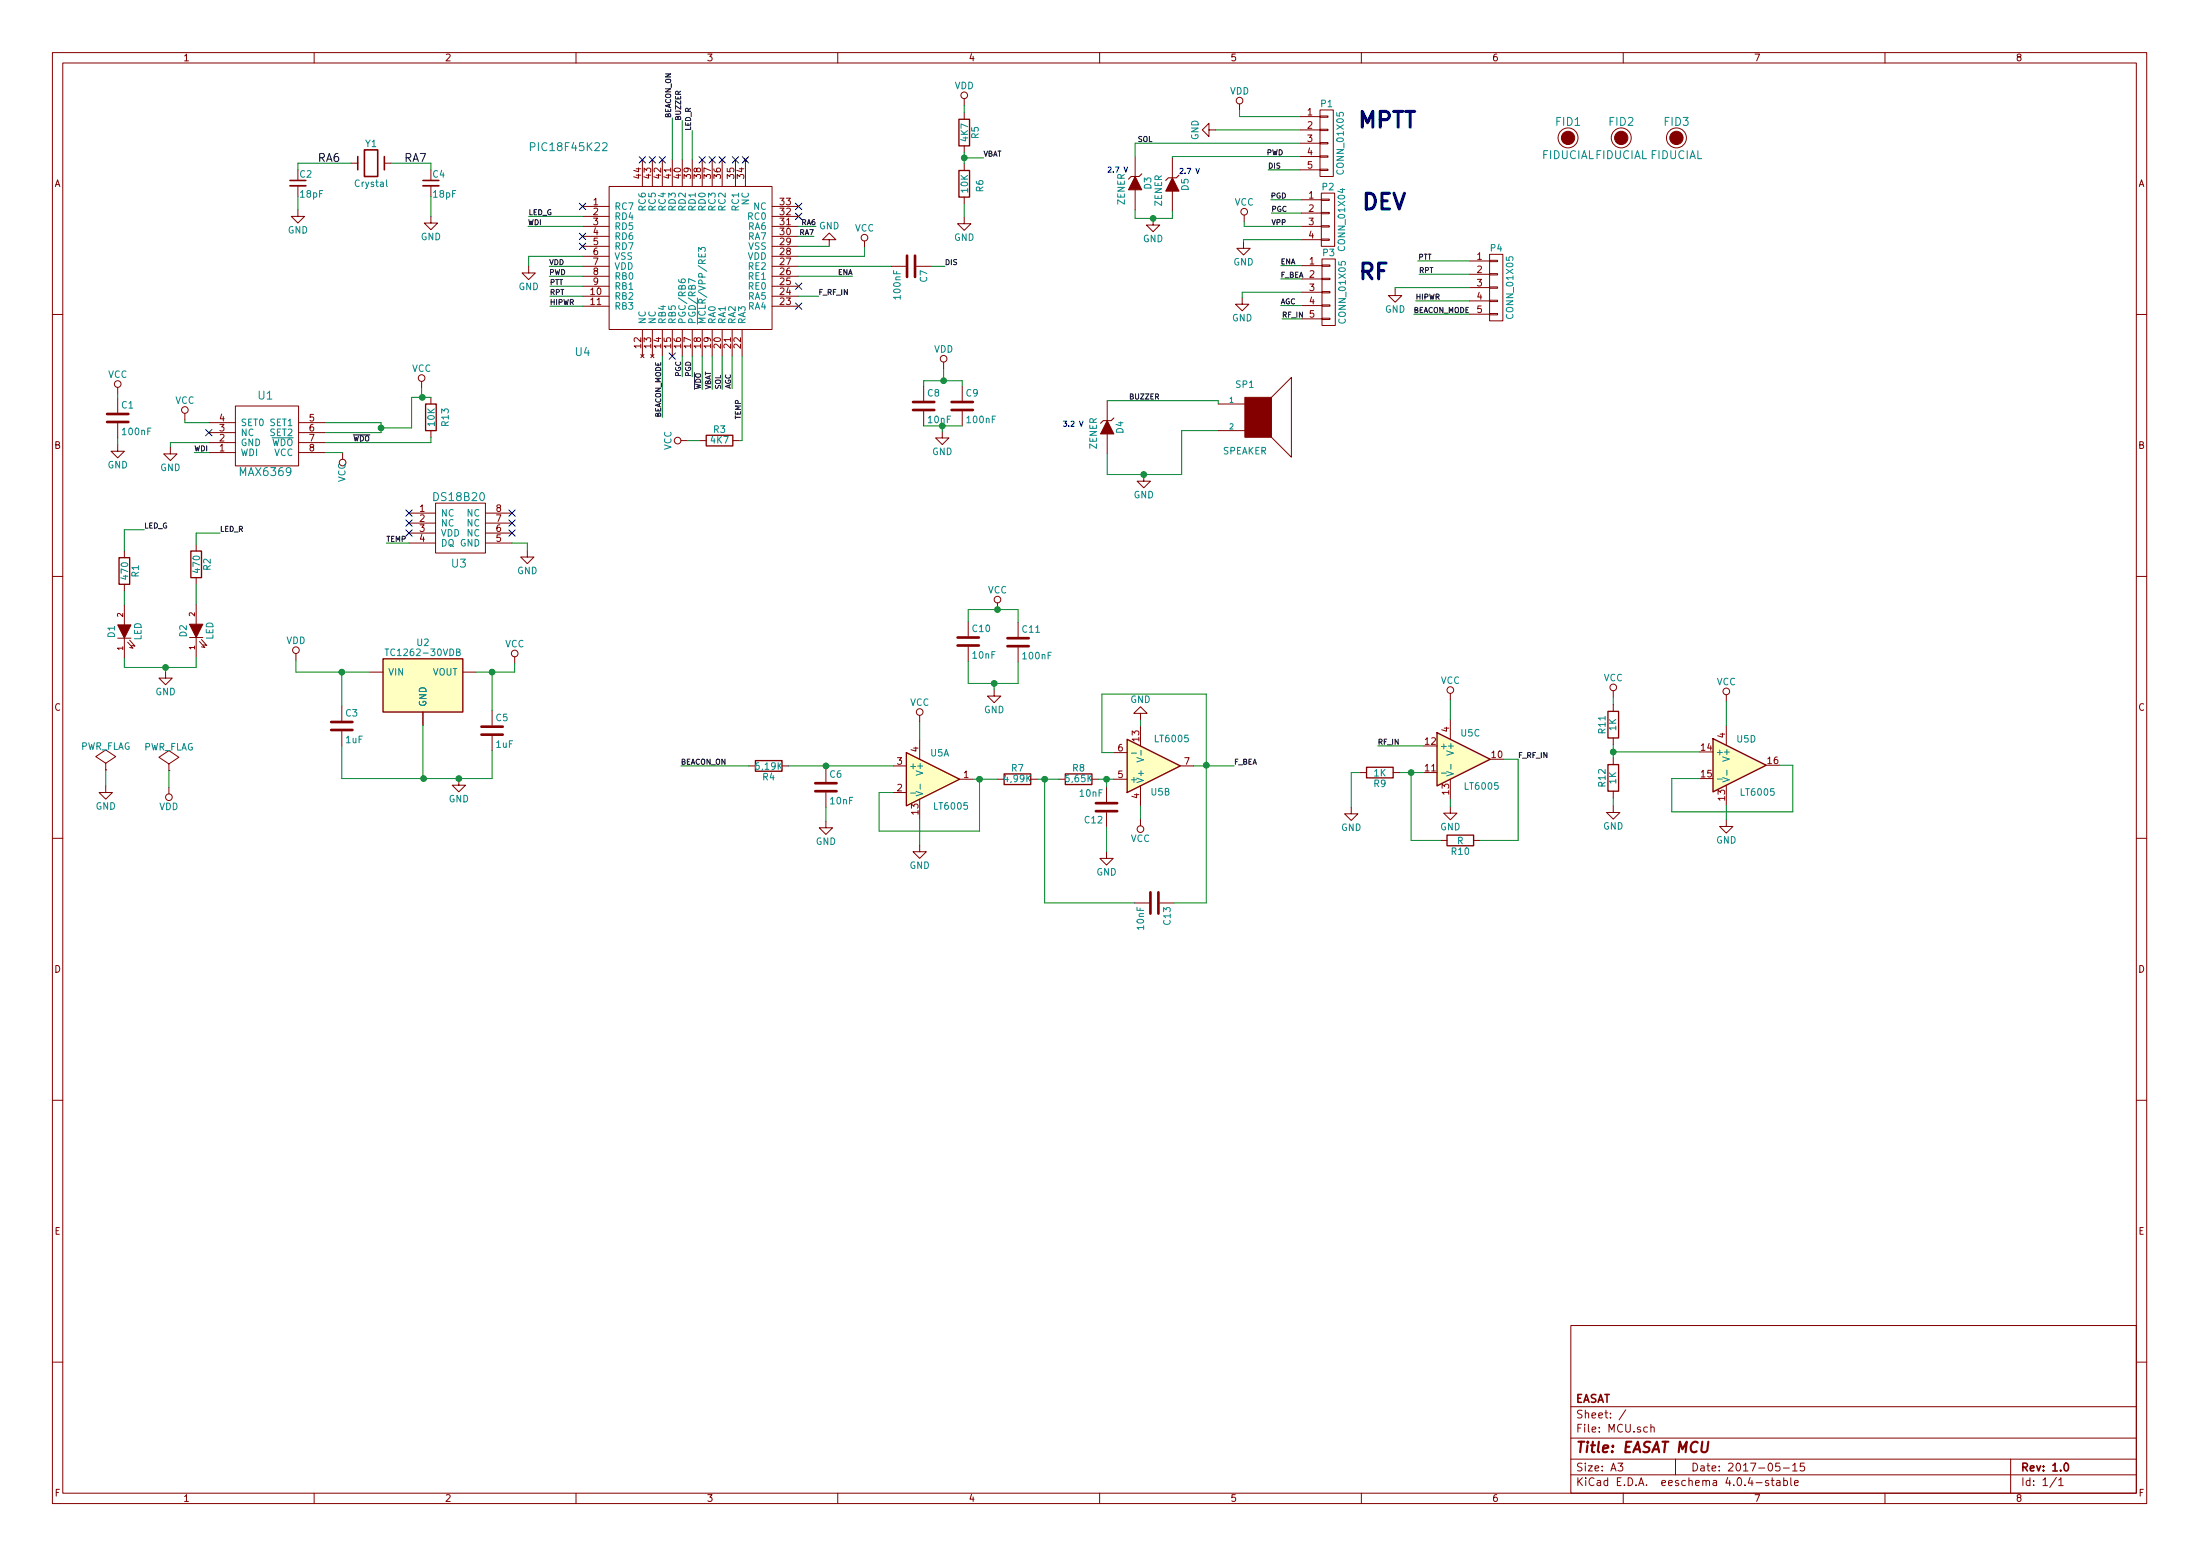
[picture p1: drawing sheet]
<svg xmlns="http://www.w3.org/2000/svg" width="420mm" height="297mm" viewBox="0 0 420 297" stroke-linecap="round" stroke-linejoin="round" font-family="sans-serif">
<g fill="none" stroke="#840000" stroke-width=".19">
<path d="M10 10h400v277h-400zM12 12h396v273.1h-396zM60 10v2M110 10v2M160 10v2M184.1 18.8v1.3M210 10v2M236.7 19.8v1.3M260 10v2M310 10v2M360 10v2M56.9 35.5v2"/>
<path d="M67.1 31.2h1.2M73.4 31.2h1.3M82.3 35.5v2M111.3 39.4h5M116.3 35.6h31.1v27.3h-31.1zM122.7 30.5v5.1M124.6 30.5v5.1M126.5 30.5v5.1M128.4 30.5v5.1M130.3 30.5v5.1M132.2 30.5v5.1M134.1 30.5v5.1"/>
<path d="M136 30.5v5.1M137.9 30.5v5.1M140.5 30.5v5.1M142.1 30.2l.6 .6M142.4 30.5v5.1M142.7 30.2l-.6 .6M147.4 39.4h5.1M184.1 21.5v1.3M184.1 27.8v1.3M184.1 31.3v1.2M184.1 37.6v1.3M216.8 29.9v3.8"/>
<path d="M216.8 36.2v3.8M223.9 30.1v3.8M223.9 36.5v3.8M230.9 24.8v-1.3l-1.3 1.3 1.3 1.3v-1.3h1.3M248.3 22.3h3.8M248.3 24.8h3.8M248.3 27.3h3.8M248.3 29.9h3.8M248.3 32.4h3.8M248.5 38.1h3.8M252.1 32.3h1.5v.2h-1.5zM252.1 29.8h1.5v.2h-1.5z"/>
<path d="M252.1 27.2h1.5v.3h-1.5zM252.1 24.7h1.5v.2h-1.5zM252.1 22.1h1.5v.3h-1.5zM252.1 21h2.5v12.7h-2.5zM252.3 38h1.6v.3h-1.6zM252.3 36.9h2.6v10.1h-2.6zM56.9 40v1.3h1.3l-1.3 1.3-1.3-1.3h1.3M82.3 41.3v1.3h1.3l-1.3 1.3-1.3-1.3h1.3M101 50.8v1.3h1.2l-1.2 1.3-1.3-1.3h1.3M111.3 43.2h5M111.3 41.3h5M111.3 45.1h5"/>
<path d="M111.3 47h5M111.3 48.9h5M111.3 50.8h5M111.3 52.7h5M111.3 54.6h5M111.3 56.6h5M111.3 58.5h5M147.4 43.2h5.1M147.4 41.3h5.1M147.4 45.1h5.1M147.4 47h5.1M147.4 48.9h5.1"/>
<path d="M147.4 50.8h5.1M147.4 52.7h5.1M147.4 54.6h5.1M147.4 56.6h5.1M147.4 58.5h5.1M158.4 45.8h1.2l-1.2-1.3-1.3 1.3h1.3v1.2M165.1 46v1.3M170.2 50.8h2.8M175 50.8h2.8M184.1 41.4v1.3h1.3l-1.3 1.3-1.2-1.3h1.2M220.2 41.7v1.3h1.3l-1.3 1.2-1.3-1.2h1.3M237.2 56.8v1.3h1.3l-1.3 1.2-1.2-1.2h1.2"/>
<path d="M237.5 46.1v1.3h1.3l-1.3 1.3-1.3-1.3h1.3M237.6 41.1v1.2M248.5 40.7h3.8M248.5 43.2h3.8M248.5 45.8h3.8M248.7 50.7h3.8M248.7 53.2h3.8M248.7 55.8h3.8M248.7 58.3h3.8M252.3 45.6h1.6v.3h-1.6zM252.3 43.1h1.6v.2h-1.6zM252.3 40.5h1.6v.3h-1.6z"/>
<path d="M252.5 58.2h1.5v.3h-1.5zM252.5 55.7h1.5v.2h-1.5zM252.5 53.1h1.5v.3h-1.5zM252.5 50.6h1.5v.2h-1.5zM252.5 49.4h2.5v12.7h-2.5zM266.4 55.2v1.2h1.3l-1.3 1.3-1.2-1.3h1.2M280.7 49.8h3.8M280.7 52.4h3.8M280.7 54.9h3.8M280.7 57.4h3.8M280.7 60h3.8M284.5 59.9h1.5v.2h-1.5z"/>
<path d="M284.5 57.3h1.5v.3h-1.5zM284.5 54.8h1.5v.2h-1.5zM284.5 52.2h1.5v.3h-1.5zM284.5 49.7h1.5v.2h-1.5zM284.5 48.6h2.5v12.7h-2.5zM10 60h2M22.5 74v1.2M22.5 76v2.8M35.3 78.9v1.3M45 77.5h12v11.4h-12zM80.5 72.8v1.3M82.3 75.9v1.2"/>
<path d="M122.4 67.7l.6 .6M122.7 62.9v5.1M123 67.7l-.6 .6M124.3 67.7l.6 .6M124.6 62.9v5.1M124.9 67.7l-.6 .6M126.5 62.9v5.1M128.4 62.9v5.1M130.3 62.9v5.1M132.2 62.9v5.1M134.1 62.9v5.1M136 62.9v5.1"/>
<path d="M137.9 62.9v5.1M139.8 62.9v5.1M141.7 62.9v5.1M176.4 73.7v2.8M176.4 78.5v2.8M180.2 69.1v1.3M183.8 73.7v2.8M183.8 78.5v2.8M211.5 76.5v3.8M232.7 77.1h5M242.8 75.9l3.8-3.9v15.3l-3.8-3.8M248.7 60.9h3.8"/>
<path d="M252.5 60.7h1.5v.3h-1.5zM408 60h2M22.5 84.9v1.2h1.2l-1.2 1.3-1.3-1.3h1.3M22.5 80.8v2.8M32.5 85.4v1.3h1.3l-1.3 1.2-1.2-1.2h1.2M39.9 86.4h5.1M39.9 84.5h5.1M39.9 82.6h5.1M39.9 80.7h5.1M57 86.4h5.1M57 84.5h5.1M57 82.6h5.1"/>
<path d="M57 80.7h5.1M65.4 86.4v1.3M78.1 98h5.1M78.1 99.9h5.1M82.3 82.2v1.3M83.2 96h9.5v9.6h-9.5zM92.7 98h5.1M92.7 99.9h5.1M130 84.1h1.3M133.6 84.1h1.3M140 84.1h1.2M180 82.3v1.3h1.2l-1.2 1.3-1.3-1.3h1.3"/>
<path d="M211.5 82.8v3.9M218.4 90.6v1.3h1.3l-1.3 1.2-1.2-1.2h1.2M232.7 82.2h5M10 110h2M23.7 105.2v1.3M23.7 111.5v1.3M23.7 115.5v3.8M37.5 103.9v1.3M37.5 110.3v1.2M37.5 115.4v3.8M78.1 101.8h5.1M78.1 103.7h5.1"/>
<path d="M92.7 101.8h5.1M92.7 103.7h5.1M100.7 105.1v1.2h1.3l-1.3 1.3-1.3-1.3h1.3M184.9 118.7v2.7M190.5 115.1v1.3M194.4 118.8v2.8M408 110h2M22.5 121.8h2.5M23.7 121.8v3.8M24.4 122.6l1 1.1-.6-.1M24.8 122.2l1 1.2-.7-.2M31.6 128.2v1.2h1.3l-1.3 1.3-1.2-1.3h1.2"/>
<path d="M36.2 121.7h2.5M37.5 121.7v3.8M38.1 122.5l1 1.1-.6-.1M38.5 122.1l1 1.1-.6-.1M56.5 124.8v1.2M65.3 134.8v2.8M65.3 139.6v2.8M70.6 128.3h2.6M80.8 135.9v2.6M88.4 128.3h2.5M94 135.7v2.8M98.3 125.4v1.3"/>
<path d="M175.6 136.6v1.2M184.9 123.5v2.8M189.9 131.6v1.3h1.2l-1.2 1.2-1.3-1.2h1.3M194.4 123.6v2.8M217.8 136.2h1.3l-1.3-1.3-1.3 1.3h1.3v1.3M217.8 138.6v3.8M277 132.4v1.2M277 137.3v3.8M308.1 131.9v1.2M308.1 134.5v1.3M329.7 132.6v1.3M329.7 138.5v3.8"/>
<path d="M20.2 147h.1M20.2 145.7l1.9-1.3-1.9-1.2-1.9 1.2 1.9 1.3v1.3M20.2 150v1.3h1.3l-1.3 1.3-1.3-1.3h1.3M32.3 147.1h.1M32.3 145.8l1.9-1.2-1.9-1.3-1.9 1.3 1.9 1.2v1.3M32.3 150.3v1.2M87.6 148.6v1.3h1.3l-1.3 1.3-1.2-1.3h1.2M94 140.5v2.8M143 146.2h1.3M149.4 146.2h1.2M157.7 156.8v1.2h1.3l-1.3 1.3-1.2-1.3h1.2M157.7 146.5v2.8"/>
<path d="M157.7 151.3v2.8M170.6 146.2h2.5M170.6 151.3h2.5M175.6 141.1v3.8M175.6 152.6v3.8M183.3 148.8h2.5M190.5 148.8h1.3M196.8 148.8h1.3M202.2 148.8h1.3M208.5 148.8h1.3M211.3 150.3v2.8M211.3 155.1v2.8"/>
<path d="M212.7 148.8h2.6M212.7 143.7h2.6M217.8 150v3.8M217.8 156.4v1.2M225.4 146.2h2.6M258.1 154.1v1.3h1.2l-1.2 1.2-1.3-1.2h1.3M259.7 147.5h1.3M266.1 147.5h1.2M277 154v1.2h1.3l-1.3 1.3-1.3-1.3h1.3M277 148.8v3.8M308.1 153.8v1.3h1.3l-1.3 1.3-1.3-1.3h1.3M308.1 140.9v1.2"/>
<path d="M308.1 144.7v1.3M308.1 151v1.3M329.7 156.5v1.3h1.3l-1.3 1.2-1.3-1.2h1.3M329.7 149.9v3.8M10 160h2M175.6 161.3v1.3h1.3l-1.3 1.3-1.2-1.3h1.2M211.3 162.6v1.3h1.3l-1.3 1.2-1.2-1.2h1.2M216.7 172.4h2.8M221.5 172.4h2.8M275.1 160.4h1.3M281.4 160.4h1.3M408 160h2"/>
<path d="M10 210h2M408 210h2M300 253h108v32.1h-108zM10 260h2M300 278.5h108M300 274.5h108M300 268.5h108M309 279.3h.9l-.5 .6 .5 .1v.7l-.2 .1-.7-.1M310.5 269.1l-1.3 2M315.3 272.5l.2-.1 .4 .1v.9M315.3 271.9v1.5M320 278.5v3"/>
<path d="M339.9 279.3h-.7l-.1 .7 .2-.1h.5l.2 .3-.1 .5-.2 .1-.6-.1M342.4 279.7l.4-.4v1.5M344.6 279.3h-.7l-.1 .7 .2-.1h.5l.2 .3-.1 .5-.2 .1-.6-.1M384 278.5v6.6M408 260h2M60 285.1v1.9M110 285.1v1.9M160 285.1v1.9M210 285.1v1.9M260 285.1v1.9M300 281.5h108M310 285.1v1.9"/>
<path d="M335.4 283h1.1M337.7 282.7a.37 .37 0 0 0-.5 .1v.2l.5 .2 .1 .1-.2 .3-.4-.1M338.3 282.6h.5M338.5 282.1v1.3l.3 .2M339.3 282.7h.6l.1 .9M340 283h-.5l-.3 .2 .3 .4 .5-.1M340.6 280.2h1.1M340.7 282.7l.4-.1 .3 .3-.2 .6h-.5M340.7 282.1v1.5M342 282.1v1.3l.2 .2M342.4 280.8h.8M342.7 283.1l.7-.1v-.3l-.4-.1-.3 .2 .1 .7h.6"/>
<path d="M360 285.1v1.9M392.7 282l-1.2 2M393.2 282.5l.4-.4v1.5M393.2 283.6h.8"/>
<circle cx="184.1" cy="18.2" r=".63"/>
<circle cx="236.7" cy="19.2" r=".63"/>
<circle cx="299.5" cy="26.3" r="1.91"/>
<circle cx="309.6" cy="26.3" r="1.91"/>
<circle cx="320.2" cy="26.3" r="1.91"/>
<circle cx="165.1" cy="45.4" r=".63"/>
<circle cx="237.6" cy="40.4" r=".63"/>
<circle cx="22.5" cy="73.3" r=".63"/>
<circle cx="35.3" cy="78.3" r=".63"/>
<circle cx="80.5" cy="72.2" r=".63"/>
<circle cx="180.2" cy="68.5" r=".63"/>
<circle cx="65.4" cy="88.3" r=".63"/>
<circle cx="129.4" cy="84.1" r=".63"/>
<circle cx="190.5" cy="114.5" r=".63"/>
<circle cx="56.5" cy="124.1" r=".63"/>
<circle cx="98.3" cy="124.8" r=".63"/>
<circle cx="175.6" cy="135.9" r=".63"/>
<circle cx="277" cy="131.7" r=".63"/>
<circle cx="308.1" cy="131.2" r=".63"/>
<circle cx="329.7" cy="132" r=".63"/>
<circle cx="32.3" cy="152.2" r=".63"/>
<circle cx="217.8" cy="158.3" r=".63"/>
</g>
<path d="M55.4 34.5h3M68.3 29.9v2.5M69.6 28.6h2.5v5.1h-2.5zM73.4 29.9v2.5M80.8 34.5h3M394.3 279.5l.2-.2a.81 .81 0 0 1 .6 .6 .81 .81 0 0 1-.3 .8l-.1 .1a.79 .79 0 0 1-.4-1.3z" fill="none" stroke="#840000" stroke-width=".3"/>
<path d="M325.1 275.2l-.2 1.6 .4 .4a.67 .67 0 0 0 .8-.4l.2-1.6" fill="none" stroke="#840000" stroke-width=".41"/>
<g fill="none" stroke="#008484" stroke-width=".19">
<path d="M73.8 34.4v1l.2 .2M101.3 28.1l.7-.1 .2-.3-.1-.3-.2-.2h-.6v1.6M115.1 27.4l.5-.2 .3 .2 .1 .3-1 1.1h1M129.6 53.4l.1 .3 .2 .2 .7 .1 .3-.3-.1-.4-.5-.1-.2 .2v.3l.2 .3M132.8 53.7l-1.3-.5v.8M133.2 56.9v5M133.4 48v-.8l.5 .5 .1-.4h.6l.1 .2-.1 .5M52 83.6h4M73.5 123.9h.7M73.9 123.9v1.3M87.2 124.5l.6-.1v-.4l-.6-.1v1.3h.5l.2-.2v-.3l-.3-.2M173.9 151.4h1"/>
<path d="M175 151.1l1.2 .4-1.2 .4M175.7 149.7v1M216.1 143.8h.9M217.1 144.6l1.3 .4-1.3 .5M217.9 143.2v1M275.3 147.6h.9M276.3 147.3l1.3 .4-1.3 .4M277.1 145.9v.9M328 148.7h.9M329 148.4l1.3 .5-1.3 .4M329.8 147v1"/>
</g>
<path d="M55.4 35.5h3M80.8 35.5h3" fill="none" stroke="#840000" stroke-width=".33"/>
<path d="M132.6 71.2v3.1M67.5 83h3.1" fill="none" stroke="#000" stroke-width=".19"/>
<g fill="#840000" stroke="#840000" stroke-width=".19">
<path d="M36.2 119.2h2.5l-1.2 2.5z"/>
<path d="M237.7 75.9h5.1v7.6h-5.1z"/>
<path d="M22.5 119.3h2.5l-1.3 2.5z"/>
<path d="M216.8 33.7l1.3 2.5h-2.6z"/>
<path d="M211.5 80.3l1.2 2.5h-2.5z"/>
<path d="M223.9 33.9l1.3 2.6h-2.6z"/>
<circle cx="299.5" cy="26.3" r="1.27"/>
<circle cx="309.6" cy="26.3" r="1.27"/>
<circle cx="320.2" cy="26.3" r="1.27"/>
</g>
<g fill="none" stroke="#000084" stroke-width=".19">
<path d="M110.6 38.8l1.3 1.2M111.9 38.8l-1.3 1.2M122.1 29.9l1.2 1.2M123.3 29.9l-1.2 1.2M124 29.9l1.2 1.2M125.2 29.9l-1.2 1.2M125.9 29.9l1.2 1.2M127.1 29.9l-1.2 1.2M133.5 29.9l1.2 1.2M134.7 29.9l-1.2 1.2M135.4 29.9l1.2 1.2M136.6 29.9l-1.2 1.2"/>
<path d="M137.3 29.9l1.2 1.2M138.5 29.9l-1.2 1.2M139.9 29.9l1.2 1.2M141.1 29.9l-1.2 1.2M141.8 29.9l1.2 1.2M143 29.9l-1.2 1.2M151.9 38.8l1.2 1.2M153.1 38.8l-1.2 1.2M110.6 44.5l1.3 1.2M110.6 46.4l1.3 1.2M111.9 44.5l-1.3 1.2M111.9 46.4l-1.3 1.2"/>
<path d="M151.9 57.8l1.2 1.3M151.9 54l1.2 1.3M151.9 40.7l1.2 1.2M153.1 57.8l-1.2 1.3M153.1 54l-1.2 1.3M153.1 40.7l-1.2 1.2M127.8 67.4l1.2 1.2M129 67.4l-1.2 1.2M39.3 82l1.2 1.2M40.5 82l-1.2 1.2M77.5 97.3l1.2 1.3M77.5 99.2l1.2 1.3"/>
<path d="M78.7 97.3l-1.2 1.3M78.7 99.2l-1.2 1.3M97.2 97.3l1.2 1.3M97.2 99.2l1.2 1.3M98.4 97.3l-1.2 1.3M98.4 99.2l-1.2 1.3M77.5 101.2l1.2 1.2M78.7 101.2l-1.2 1.2M97.2 101.2l1.2 1.2M98.4 101.2l-1.2 1.2"/>
</g>
<g fill="none" stroke="#840000" stroke-width=".25">
<path d="M183.1 32.5h2.1v5.1h-2.1zM183.1 22.8h2.1v5h-2.1zM81.3 77.1h2v5.1h-2zM134.9 83.1h5.1v2h-5.1zM22.7 106.5h2.1v5h-2.1zM36.4 105.2h2.1v5.1h-2.1zM73.2 125.8h15.2v10.1h-15.2zM274.4 139.9l10.2 5-10.2 5.1zM307.1 135.8h2v5.1h-2zM144.3 145.2h5.1v2h-5.1zM173.1 143.7l10.2 5.1-10.2 5zM191.8 147.7h5v2.1h-5z"/>
<path d="M203.5 147.7h5v2.1h-5zM215.3 141.1l10.1 5.1-10.1 5.1zM261 146.5h5.1v2h-5.1zM276.4 159.4h5v2.1h-5zM307.1 146h2v5h-2zM327.2 141l10.1 5.1-10.1 5.1z"/>
</g>
<g fill="none" stroke="#840000" stroke-width=".51">
<path d="M173.2 48.8v4.1M174.8 48.8v4.1M20.4 79h4.1M174.4 78.3h4M174.4 76.7h4M181.7 78.3h4.1M181.7 76.7h4.1M20.4 80.6h4.1M63.2 139.4h4.1M63.2 137.8h4.1M91.9 138.7h4.1M182.9 123.2h4"/>
<path d="M182.9 121.7h4M192.4 123.4h4.1M192.4 121.8h4.1M91.9 140.2h4.1M155.7 151h4.1M155.7 149.5h4.1M209.3 153.3h4.1M209.3 154.8h4.1M219.7 170.3v4.1M221.2 170.3v4.1"/>
</g>
<g fill="#ffffc2" stroke="#ffffc2" stroke-width=".19">
<path d="M73.2 125.8h15.2v10.1h-15.2z"/>
<path d="M173.1 143.7l10.2 5.1-10.2 5z"/>
<path d="M274.4 139.9l10.2 5-10.2 5.1z"/>
<path d="M327.2 141l10.1 5.1-10.1 5.1z"/>
<path d="M215.3 141.1l10.1 5.1-10.1 5.1z"/>
</g>
<path d="M218.1 33.2l-.5 .5h-1.6l-.5 .5M225.2 33.4l-.5 .5h-1.6l-.5 .6M212.7 79.8l-.5 .5h-1.5l-.5 .5" fill="none" stroke="#840000" stroke-width=".2"/>
<path d="M214.7 31.9l.3 1 .3-1M228.4 32.1l.3 1 .4-1M206.2 80.4l.3 1 .3-1" fill="none" stroke="#0000c2" stroke-width=".2"/>
<g fill="none" stroke="#008400" stroke-width=".19">
<path d="M56.9 37.5v2.5M67.1 31.2h-10.2v1.2M74.7 31.2h7.6v1.2M82.3 37.5v3.8M128.4 22.5v8M130.3 23v7.5M132.2 24.9v5.6M184.1 20.1v1.4M184.1 29.1v2.2M184.1 38.9v2.5M184.1 30.1h3.7M232.2 24.8h16.1"/>
<path d="M236.7 21.1v1.2h11.6M242.2 32.4h6.1M242.7 38.1h5.8M248.3 27.3h-31.5v2.6M248.3 29.9h-24.4v.2M100.8 43.2h10.5M101 41.3h10.3M104.9 50.8h6.4M104.9 52.7h6.4M105 56.6h6.3M105 54.6h6.3M105 58.5h6.3"/>
<path d="M111.3 48.9h-10.3v1.9M152.5 50.8h17.7M152.5 52.7h10.3M152.5 43.2h3.3M152.5 47h5.9M152.5 56.6h3.8M152.5 45.1h2.9M165.1 47.3v1.6h-12.6M177.8 50.8h2.7M216.8 40v1.7h7.1v-1.4M237.6 42.3v.9h10.9M242.8 40.7h5.7"/>
<path d="M244.6 50.7h4.1M244.6 53.2h4.1M244.6 58.3h4.1M248.5 45.8h-11v.3M248.7 55.8h-11.5v1M270 60h10.7M270.4 57.4h10.3M270.8 49.8h9.9M271 52.4h9.7M280.7 54.9h-14.3v.3M22.5 75.2v.8M80.5 74.1v1.8"/>
<path d="M82.3 75.9h-3.7v5.8h-5.8M126.5 68v11.7M130.3 68v3.9M132.2 68v3.9M134.1 68v6.3M136 68v6.3M137.9 68v6.3M139.8 68v6.2M141.7 68v16.1h-.5M176.4 73.7v-1h7.4v1M180.2 70.4v2.3M211.5 76.5h21.2v.6"/>
<path d="M244.9 60.9h3.8M22.5 83.6v1.3M35.3 80.2v.5h4.6M37.1 86.4h2.8M39.9 84.5h-7.4v.9M62.1 86.4h3.3M62.1 80.7h10.7v1.9h-10.7M82.3 83.5v1h-20.2M131.3 84.1h2.3M176.4 81.3h7.4M180 81.3v1M232.7 82.2h-7v8.4h-14.2v-3.9"/>
<path d="M23.7 112.8v2.7M27.6 101.1h-3.9v4.1M37.5 111.5v3.9M42 101.8h-4.5v2.1M73.8 103.7h4.3M97.8 103.7h2.9v1.4M184.9 118.7v-2.3h9.5v2.4M31.6 127.4v.8M37.5 125.5v1.9h-13.8v-1.8M56.5 126v2.3h14.1M65.3 128.3v6.5M80.8 138.5v10.1"/>
<path d="M94 128.3v7.4M98.3 126.7v1.6h-7.4M175.6 137.8v3.3M184.9 126.3v4.2h9.5v-4.1M189.9 130.5v1.1M217.8 137.5v1.1M277 133.6v3.7M308.1 133.1v1.4M329.7 133.9v4.6M20.2 147v3M32.3 147.1v3.2M65.3 142.4v6.2h28.7v-5.3"/>
<path d="M130 146.2h13M150.6 146.2h20M157.7 146.2v.3M157.7 154.1v2.7M175.6 156.4v4.9M185.8 148.8h4.7M187.1 148.8v9.9h-19.2v-7.4h2.7M198.1 148.8h4.1M199.5 148.8v23.6h17.2M209.8 148.8h2.9M211.3 148.8v1.5M211.3 157.9v4.7"/>
<path d="M212.7 143.7h-2.3v-11.2h20v39.9h-6.1M217.8 153.8v2.6M228 146.2h7.7M259.7 147.5h-1.6v6.6M263.1 142.4h8.8M267.3 147.5h4.6M269.5 147.5v12.9h5.6M277 152.6v1.4M287.1 144.9h2.8v15.5h-7.2M308.1 143.5h16.5M308.1 142.1v2.6M308.1 152.3v1.5"/>
<path d="M329.7 153.7v2.8M339.9 146.1h2.5v8.9h-23.1v-6.4h5.3"/>
</g>
<g fill="#008400" stroke="#008400" stroke-width=".25">
<circle cx="180" cy="81.3" r=".51"/>
<circle cx="31.6" cy="127.4" r=".51"/>
<circle cx="184.1" cy="30.1" r=".51"/>
<circle cx="220.2" cy="41.7" r=".51"/>
<circle cx="94" cy="128.3" r=".51"/>
<circle cx="87.6" cy="148.6" r=".51"/>
<circle cx="65.3" cy="128.3" r=".51"/>
<circle cx="80.9" cy="148.6" r=".51"/>
<circle cx="157.7" cy="146.2" r=".51"/>
<circle cx="187.1" cy="148.8" r=".51"/>
<circle cx="211.3" cy="148.8" r=".51"/>
<circle cx="199.5" cy="148.8" r=".51"/>
<circle cx="230.4" cy="146.1" r=".51"/>
<circle cx="269.5" cy="147.5" r=".51"/>
<circle cx="308.1" cy="143.5" r=".51"/>
<circle cx="190.5" cy="116.4" r=".51"/>
<circle cx="218.4" cy="90.6" r=".51"/>
<circle cx="180.2" cy="72.7" r=".51"/>
<circle cx="189.9" cy="130.5" r=".51"/>
<circle cx="72.8" cy="81.7" r=".51"/>
<circle cx="80.6" cy="75.9" r=".51"/>
</g>
<g font-size="4.2" fill="#0000c2">
<text x="259.5" y="24.4">MPTT</text>
<text x="260.2" y="40">DEV</text>
<text x="259.6" y="53.4">RF</text>
</g>
<text font-size="2.8" fill="#840000" x="301" y="277.3">Title: EASAT MCU</text>
<g font-size="2.1" fill="#008484">
<text x="101.9" y="28.8">PIC18F45K22</text>
<text x="297.2" y="24">FID1</text>
<text x="307.3" y="24">FID2</text>
<text x="317.9" y="24">FID3</text>
<text x="294.5" y="30.4">FIDUCIAL FIDUCIAL FIDUCIAL</text>
<text x="109.9" y="68">U4</text>
<text x="49.3" y="76.3">U1</text>
<text x="45.9" y="90.9">MAX6369</text>
<text x="83" y="95.6">DS18B20</text>
<text x="86.3" y="108.3">U3</text>
</g>
<g font-size="2.1">
<text x="60.7" y="30.9">RA6</text>
<text x="77.2" y="30.9">RA7</text>
</g>
<g font-size="2.1" fill="#840000">
<text x="301" y="267.8">EASAT</text>
<text x="301" y="273.5">File: MCU.sch</text>
<text x="301" y="270.8">Sheet: /</text>
<text x="301" y="280.9">Size: A3</text>
<text x="323" y="280.9">Date: 2017-05-15</text>
<text x="386" y="280.9">Rev: 1.0</text>
<text x="301" y="283.7">KiCad E.D.A. eeschema 4.0.4-stable</text>
<text x="386" y="283.7">Id: 1/1</text>
</g>
<g font-size="1.8" fill="#840000">
<text x="35" y="11.7">1</text>
<text x="85" y="11.7">2</text>
<text x="135" y="11.7">3</text>
<text x="185" y="11.7">4</text>
<text x="235" y="11.7">5</text>
<text x="285" y="11.7">6</text>
<text x="335" y="11.7">7</text>
<text x="385" y="11.7">8</text>
<text x="249.7" y="22">1</text>
<text x="249.7" y="24.5">2</text>
<text x="249.7" y="27.1">3</text>
<text x="249.7" y="29.6">4</text>
<text x="10.4" y="35.7">A</text>
<text x="122.4" y="34" transform="rotate(-90 122.4 34)">44</text>
<text x="124.3" y="34" transform="rotate(-90 124.3 34)">43</text>
<text x="126.2" y="34" transform="rotate(-90 126.2 34)">42</text>
<text x="128.1" y="34" transform="rotate(-90 128.1 34)">41</text>
<text x="130" y="34" transform="rotate(-90 130 34)">40</text>
<text x="132" y="34" transform="rotate(-90 132 34)">39</text>
<text x="133.9" y="34" transform="rotate(-90 133.9 34)">38</text>
<text x="135.8" y="34" transform="rotate(-90 135.8 34)">37</text>
<text x="137.7" y="34" transform="rotate(-90 137.7 34)">36</text>
<text x="140.2" y="34" transform="rotate(-90 140.2 34)">35</text>
<text x="142.1" y="34" transform="rotate(-90 142.1 34)">34</text>
<text x="249.7" y="32.2">5</text>
<text x="408.4" y="35.7">A</text>
<text x="113.3" y="39.2">1</text>
<text x="113.3" y="41.1">2</text>
<text x="149" y="41.1">32</text>
<text x="149" y="39.2">33</text>
<text x="250" y="37.9">1</text>
<text x="250" y="40.4">2</text>
<text x="113.3" y="43">3</text>
<text x="113.3" y="44.9">4</text>
<text x="113.3" y="46.8">5</text>
<text x="149" y="44.9">30</text>
<text x="149" y="43">31</text>
<text x="149" y="46.8">29</text>
<text x="250" y="43">3</text>
<text x="250" y="45.5">4</text>
<text x="113.3" y="48.7">6</text>
<text x="113.3" y="50.6">7</text>
<text x="113.3" y="52.5">8</text>
<text x="149" y="52.5">26</text>
<text x="149" y="50.6">27</text>
<text x="149" y="48.7">28</text>
<text x="250.1" y="50.5">1</text>
<text x="250.1" y="53">2</text>
<text x="282.1" y="49.6">1</text>
<text x="282.1" y="52.1">2</text>
<text x="112.8" y="56.3">10</text>
<text x="112.8" y="58.2">11</text>
<text x="113.3" y="54.4">9</text>
<text x="149" y="58.2">23</text>
<text x="149" y="56.3">24</text>
<text x="149" y="54.4">25</text>
<text x="250.1" y="55.5">3</text>
<text x="250.1" y="58.1">4</text>
<text x="282.1" y="54.6">3</text>
<text x="282.1" y="57.2">4</text>
<text x="282.1" y="59.7">5</text>
<text x="250.1" y="60.6">5</text>
<text x="122.4" y="66.4" transform="rotate(-90 122.4 66.4)">12</text>
<text x="124.3" y="66.4" transform="rotate(-90 124.3 66.4)">13</text>
<text x="126.2" y="66.4" transform="rotate(-90 126.2 66.4)">14</text>
<text x="128.1" y="66.4" transform="rotate(-90 128.1 66.4)">15</text>
<text x="130" y="66.4" transform="rotate(-90 130 66.4)">16</text>
<text x="132" y="66.4" transform="rotate(-90 132 66.4)">17</text>
<text x="133.9" y="66.4" transform="rotate(-90 133.9 66.4)">18</text>
<text x="135.8" y="66.4" transform="rotate(-90 135.8 66.4)">19</text>
<text x="137.7" y="66.4" transform="rotate(-90 137.7 66.4)">20</text>
<text x="139.6" y="66.4" transform="rotate(-90 139.6 66.4)">21</text>
<text x="141.5" y="66.4" transform="rotate(-90 141.5 66.4)">22</text>
<text x="41.9" y="82.3">3</text>
<text x="41.9" y="80.4">4</text>
<text x="59.1" y="80.4">5</text>
<text x="59.1" y="82.3">6</text>
<text x="10.4" y="85.7">B</text>
<text x="41.9" y="86.1">1</text>
<text x="41.9" y="84.2">2</text>
<text x="59.1" y="84.2">7</text>
<text x="59.1" y="86.1">8</text>
<text x="408.4" y="85.7">B</text>
<text x="80.2" y="97.7">1</text>
<text x="80.2" y="99.6">2</text>
<text x="80.2" y="101.5">3</text>
<text x="94.8" y="101.5">6</text>
<text x="94.8" y="99.6">7</text>
<text x="94.8" y="97.7">8</text>
<text x="80.2" y="103.4">4</text>
<text x="94.8" y="103.4">5</text>
<text x="10.4" y="135.7">C</text>
<text x="408.4" y="135.7">C</text>
<text x="175.4" y="143.5" transform="rotate(-90 175.4 143.5)">4</text>
<text x="213.5" y="143.4">6</text>
<text x="217.6" y="141.5" transform="rotate(-90 217.6 141.5)">13</text>
<text x="272.2" y="142.1">12</text>
<text x="276.7" y="139.7" transform="rotate(-90 276.7 139.7)">4</text>
<text x="324.9" y="143.3">14</text>
<text x="329.4" y="140.9" transform="rotate(-90 329.4 140.9)">4</text>
<text x="171.3" y="146">3</text>
<text x="184" y="148.5">1</text>
<text x="213.5" y="148.5">5</text>
<text x="226.2" y="146">7</text>
<text x="272.2" y="147.2">11</text>
<text x="284.9" y="144.7">10</text>
<text x="324.9" y="148.4">15</text>
<text x="337.6" y="145.8">16</text>
<text x="171.3" y="151">2</text>
<text x="175.4" y="155.4" transform="rotate(-90 175.4 155.4)">13</text>
<text x="217.6" y="152.4" transform="rotate(-90 217.6 152.4)">4</text>
<text x="276.7" y="151.6" transform="rotate(-90 276.7 151.6)">13</text>
<text x="329.4" y="152.8" transform="rotate(-90 329.4 152.8)">13</text>
<text x="10.4" y="185.7">D</text>
<text x="408.4" y="185.7">D</text>
<text x="10.4" y="235.7">E</text>
<text x="408.4" y="235.7">E</text>
<text x="10.5" y="285.7">F</text>
<text x="35" y="286.7">1</text>
<text x="85" y="286.7">2</text>
<text x="135" y="286.7">3</text>
<text x="185" y="286.7">4</text>
<text x="235" y="286.7">5</text>
<text x="285" y="286.7">6</text>
<text x="335" y="286.7">7</text>
<text x="385" y="286.7">8</text>
<text x="408.5" y="285.7">F</text>
</g>
<g font-size="1.8" fill="#008484">
<text x="182.3" y="17">VDD</text>
<text x="234.9" y="18">VDD</text>
<text x="252.3" y="20.4">P1</text>
<text x="69.8" y="28.1">Y1</text>
<text x="184.9" y="26.9" transform="rotate(-90 184.9 26.9)">4K7</text>
<text x="186.9" y="26.4" transform="rotate(-90 186.9 26.4)">R5</text>
<text x="228.9" y="26.8" transform="rotate(-90 228.9 26.8)">GND</text>
<text x="57.3" y="33.9">C2</text>
<text x="67.9" y="35.7">Crystal</text>
<text x="82.7" y="33.9">C4</text>
<text x="256.6" y="33" transform="rotate(-90 256.6 33)">CONN_01X05</text>
<text x="57.4" y="37.7">18pF</text>
<text x="82.8" y="37.7">18pF</text>
<text x="117.3" y="40">RC7</text>
<text x="117.3" y="41.9">RD4</text>
<text x="123.3" y="40.1" transform="rotate(-90 123.3 40.1)">RC6</text>
<text x="125.2" y="40.1" transform="rotate(-90 125.2 40.1)">RC5</text>
<text x="127.1" y="40.1" transform="rotate(-90 127.1 40.1)">RC4</text>
<text x="129" y="40.1" transform="rotate(-90 129 40.1)">RD3</text>
<text x="130.9" y="40.1" transform="rotate(-90 130.9 40.1)">RD2</text>
<text x="132.8" y="40.1" transform="rotate(-90 132.8 40.1)">RD1</text>
<text x="134.7" y="40.1" transform="rotate(-90 134.7 40.1)">RD0</text>
<text x="136.7" y="40.1" transform="rotate(-90 136.7 40.1)">RC3</text>
<text x="138.6" y="40.1" transform="rotate(-90 138.6 40.1)">RC2</text>
<text x="141.1" y="40.1" transform="rotate(-90 141.1 40.1)">RC1</text>
<text x="142.9" y="41.9">RC0</text>
<text x="143" y="39.2" transform="rotate(-90 143 39.2)">NC</text>
<text x="143.9" y="40">NC</text>
<text x="184.9" y="36.7" transform="rotate(-90 184.9 36.7)">10K</text>
<text x="187.8" y="36.6" transform="rotate(-90 187.8 36.6)">R6</text>
<text x="214.8" y="39.1" transform="rotate(-90 214.8 39.1)">ZENER</text>
<text x="219.9" y="36.1" transform="rotate(-90 219.9 36.1)">D3</text>
<text x="221.9" y="39.4" transform="rotate(-90 221.9 39.4)">ZENER</text>
<text x="227" y="36.3" transform="rotate(-90 227 36.3)">D5</text>
<text x="235.8" y="39.2">VCC</text>
<text x="252.6" y="36.3">P2</text>
<text x="54.9" y="44.6">GND</text>
<text x="80.3" y="45.8">GND</text>
<text x="117.3" y="43.9">RD5</text>
<text x="117.3" y="45.8">RD6</text>
<text x="117.3" y="47.7">RD7</text>
<text x="142.9" y="45.8">RA7</text>
<text x="142.9" y="43.9">RA6</text>
<text x="142.9" y="47.7">VSS</text>
<text x="156.4" y="43.8">GND</text>
<text x="163.2" y="44.2">VCC</text>
<text x="182.2" y="46">GND</text>
<text x="218.3" y="46.2">GND</text>
<text x="256.9" y="47.6" transform="rotate(-90 256.9 47.6)">CONN_01X04</text>
<text x="284.7" y="48">P4</text>
<text x="117.3" y="49.6">VSS</text>
<text x="117.3" y="51.5">VDD</text>
<text x="117.3" y="53.4">RB0</text>
<text x="142.7" y="49.6">VDD</text>
<text x="143" y="53.4">RE1</text>
<text x="143" y="51.5">RE2</text>
<text x="177.1" y="53.8" transform="rotate(-90 177.1 53.8)">C7</text>
<text x="235.5" y="50.7">GND</text>
<text x="252.7" y="48.9">P3</text>
<text x="99" y="55.4">GND</text>
<text x="117.3" y="55.3">RB1</text>
<text x="117.3" y="57.2">RB2</text>
<text x="117.3" y="59.1">RB3</text>
<text x="142.9" y="59.1">RA4</text>
<text x="142.9" y="57.2">RA5</text>
<text x="143" y="55.3">RE0</text>
<text x="172" y="57" transform="rotate(-90 172 57)">100nF</text>
<text x="264.5" y="59.7">GND</text>
<text x="123.3" y="61.9" transform="rotate(-90 123.3 61.9)">NC</text>
<text x="125.2" y="61.9" transform="rotate(-90 125.2 61.9)">NC</text>
<text x="127.1" y="61.9" transform="rotate(-90 127.1 61.9)">RB4</text>
<text x="129" y="61.9" transform="rotate(-90 129 61.9)">RB5</text>
<text x="130.9" y="61.9" transform="rotate(-90 130.9 61.9)">PGC/RB6</text>
<text x="132.8" y="61.9" transform="rotate(-90 132.8 61.9)">PGD/RB7</text>
<text x="134.7" y="61.9" transform="rotate(-90 134.7 61.9)">MCLR/VPP/RE3</text>
<text x="136.7" y="61.9" transform="rotate(-90 136.7 61.9)">RA0</text>
<text x="138.6" y="61.9" transform="rotate(-90 138.6 61.9)">RA1</text>
<text x="140.5" y="61.9" transform="rotate(-90 140.5 61.9)">RA2</text>
<text x="142.4" y="61.9" transform="rotate(-90 142.4 61.9)">RA3</text>
<text x="235.3" y="61.3">GND</text>
<text x="257" y="61.4" transform="rotate(-90 257 61.4)">CONN_01X05</text>
<text x="289" y="60.5" transform="rotate(-90 289 60.5)">CONN_01X05</text>
<text x="78.7" y="71">VCC</text>
<text x="178.4" y="67.3">VDD</text>
<text x="20.6" y="72.1">VCC</text>
<text x="23.2" y="78">C1</text>
<text x="33.5" y="77.1">VCC</text>
<text x="177.2" y="75.7">C8</text>
<text x="184.5" y="75.7">C9</text>
<text x="236.1" y="74">SP1</text>
<text x="23.5" y="83">100nF</text>
<text x="46" y="83.2">NC</text>
<text x="46" y="81.3">SET0 SET1</text>
<text x="51.6" y="83.2">SET2</text>
<text x="83" y="81.3" transform="rotate(-90 83 81.3)">10K</text>
<text x="85.7" y="81.3" transform="rotate(-90 85.7 81.3)">R13</text>
<text x="136.3" y="82.6">R3</text>
<text x="177.3" y="80.8">10nF</text>
<text x="184.8" y="80.8">100nF</text>
<text x="214.5" y="82.7" transform="rotate(-90 214.5 82.7)">D4</text>
<text x="20.5" y="89.4">GND</text>
<text x="30.6" y="89.9">GND</text>
<text x="46" y="87">WDI</text>
<text x="46" y="85.1">GND</text>
<text x="51.7" y="85.1">WDO</text>
<text x="52.3" y="87">VCC</text>
<text x="128.2" y="85.9" transform="rotate(-90 128.2 85.9)">VCC</text>
<text x="135.8" y="84.6">4K7</text>
<text x="178" y="86.9">GND</text>
<text x="209.4" y="85.7" transform="rotate(-90 209.4 85.7)">ZENER</text>
<text x="233.5" y="86.7">SPEAKER</text>
<text x="66" y="92.1" transform="rotate(-90 66 92.1)">VCC</text>
<text x="216.5" y="95.1">GND</text>
<text x="84.2" y="98.6">NC</text>
<text x="84.2" y="100.5">NC</text>
<text x="89.1" y="100.5">NC</text>
<text x="89.1" y="98.6">NC</text>
<text x="84.2" y="102.4">VDD NC</text>
<text x="84.2" y="104.3">DQ GND</text>
<text x="24.5" y="110.5" transform="rotate(-90 24.5 110.5)">470</text>
<text x="26.5" y="110.1" transform="rotate(-90 26.5 110.1)">R1</text>
<text x="38.2" y="109.2" transform="rotate(-90 38.2 109.2)">470</text>
<text x="40.2" y="108.9" transform="rotate(-90 40.2 108.9)">R2</text>
<text x="98.8" y="109.6">GND</text>
<text x="188.6" y="113.3">VCC</text>
<text x="21.9" y="121.7" transform="rotate(-90 21.9 121.7)">D1</text>
<text x="27" y="122.3" transform="rotate(-90 27 122.3)">LED</text>
<text x="35.6" y="121.6" transform="rotate(-90 35.6 121.6)">D2</text>
<text x="40.7" y="122.2" transform="rotate(-90 40.7 122.2)">LED</text>
<text x="54.7" y="122.9">VDD</text>
<text x="74.5" y="125.2">TC1262-30VDB</text>
<text x="79.7" y="123.3">U2</text>
<text x="96.4" y="123.6">VCC</text>
<text x="185.8" y="120.6">C10</text>
<text x="185.8" y="125.7">10nF</text>
<text x="195.3" y="120.8">C11</text>
<text x="195.5" y="125.8">100nF</text>
<text x="74.2" y="128.9">VIN</text>
<text x="82.5" y="128.9">VOUT</text>
<text x="275.1" y="130.5">VCC</text>
<text x="306.2" y="130">VCC</text>
<text x="327.8" y="130.8">VCC</text>
<text x="29.7" y="132.7">GND</text>
<text x="66" y="136.8">C3</text>
<text x="81.4" y="134.9" transform="rotate(-90 81.4 134.9)">GND</text>
<text x="94.7" y="137.7">C5</text>
<text x="173.8" y="134.7">VCC</text>
<text x="187.9" y="136.1">GND</text>
<text x="215.8" y="134.2">GND</text>
<text x="15.2" y="143.1">PWR_FLAG</text>
<text x="27.3" y="143.2">PWR_FLAG</text>
<text x="66.1" y="141.8">1uF</text>
<text x="94.8" y="142.7">1uF</text>
<text x="220.7" y="141.7">LT6005</text>
<text x="275" y="143">+</text>
<text x="277.6" y="143.9" transform="rotate(-90 277.6 143.9)">V+</text>
<text x="279" y="140.6">U5C</text>
<text x="306.6" y="140" transform="rotate(-90 306.6 140)">R11</text>
<text x="308.6" y="139.5" transform="rotate(-90 308.6 139.5)">1K</text>
<text x="331.7" y="141.7">U5D</text>
<text x="144.4" y="146.9">6,19K</text>
<text x="145.7" y="149">R4</text>
<text x="158.5" y="148.4">C6</text>
<text x="173.6" y="146.8">+</text>
<text x="176.3" y="147.7" transform="rotate(-90 176.3 147.7)">V+</text>
<text x="177.7" y="144.4">U5A</text>
<text x="191.9" y="149.3">4,99K</text>
<text x="193.2" y="147.3">R7</text>
<text x="203.6" y="149.3">6,65K</text>
<text x="204.9" y="147.3">R8</text>
<text x="215.8" y="149.4">+</text>
<text x="218.4" y="149.5" transform="rotate(-90 218.4 149.5)">V+</text>
<text x="262.4" y="148.2">1K</text>
<text x="308.6" y="149.6" transform="rotate(-90 308.6 149.6)">1K</text>
<text x="327.7" y="144.2">+</text>
<text x="330.3" y="145" transform="rotate(-90 330.3 145)">V+</text>
<text x="18.2" y="154.5">GND</text>
<text x="30.4" y="154.6">VDD</text>
<text x="85.7" y="153.1">GND</text>
<text x="158.6" y="153.5">10nF</text>
<text x="178.6" y="154.5">LT6005</text>
<text x="206.3" y="152.1">10nF</text>
<text x="219.9" y="151.8">U5B</text>
<text x="262.4" y="150.2">R9</text>
<text x="279.9" y="150.7">LT6005</text>
<text x="306.6" y="150.1" transform="rotate(-90 306.6 150.1)">R12</text>
<text x="332.6" y="151.9">LT6005</text>
<text x="155.8" y="161.3">GND</text>
<text x="207.2" y="157.2">C12</text>
<text x="215.9" y="160.7">VCC</text>
<text x="256.1" y="158.6">GND</text>
<text x="275" y="158.5">GND</text>
<text x="278.3" y="161.1">R</text>
<text x="306.1" y="158.4">GND</text>
<text x="327.7" y="161">GND</text>
<text x="173.7" y="165.8">GND</text>
<text x="209.4" y="167.1">GND</text>
<text x="277.3" y="163.2">R10</text>
<text x="218.5" y="177.4" transform="rotate(-90 218.5 177.4)">10nF</text>
<text x="223.5" y="176.5" transform="rotate(-90 223.5 176.5)">C13</text>
</g>
<g font-size="1.4">
<text x="128.1" y="22.5" transform="rotate(-90 128.1 22.5)">BEACON_ON</text>
<text x="130" y="23" transform="rotate(-90 130 23)">BUZZER</text>
<text x="132" y="24.9" transform="rotate(-90 132 24.9)">LED_R</text>
<text x="187.8" y="29.9">VBAT</text>
<text x="217.3" y="27.1">SOL</text>
<text x="241.9" y="29.6">PWD</text>
<text x="242.2" y="32.2">DIS</text>
<text x="101" y="41.1">LED_G</text>
<text x="242.7" y="37.9">PGD</text>
<text x="242.8" y="40.4">PGC</text>
<text x="100.8" y="43">WDI</text>
<text x="152.7" y="44.9">RA7</text>
<text x="153.1" y="43">RA6</text>
<text x="242.8" y="43">VPP</text>
<text x="104.9" y="52.5">PWD</text>
<text x="104.9" y="50.6">VDD</text>
<text x="159.9" y="52.5">ENA</text>
<text x="180.5" y="50.6">DIS</text>
<text x="244.6" y="50.5">ENA</text>
<text x="244.6" y="53">F_BEA</text>
<text x="270.9" y="49.6">PTT</text>
<text x="271" y="52.1">RPT</text>
<text x="105" y="54.4">PTT</text>
<text x="105" y="56.3">RPT</text>
<text x="105" y="58.2">HIPWR</text>
<text x="156.3" y="56.3">F_RF_IN</text>
<text x="244.6" y="58.1">AGC</text>
<text x="270" y="59.7">BEACON_MODE</text>
<text x="270.4" y="57.2">HIPWR</text>
<text x="244.9" y="60.6">RF_IN</text>
<text x="130" y="71.9" transform="rotate(-90 130 71.9)">PGC</text>
<text x="132" y="71.9" transform="rotate(-90 132 71.9)">PGD</text>
<text x="133.9" y="74.3" transform="rotate(-90 133.9 74.3)">WDO</text>
<text x="135.8" y="74.3" transform="rotate(-90 135.8 74.3)">VBAT</text>
<text x="137.7" y="74.3" transform="rotate(-90 137.7 74.3)">SOL</text>
<text x="139.6" y="74.2" transform="rotate(-90 139.6 74.2)">AGC</text>
<text x="215.6" y="76.2">BUZZER</text>
<text x="126.2" y="79.7" transform="rotate(-90 126.2 79.7)">BEACON_MODE</text>
<text x="141.5" y="80" transform="rotate(-90 141.5 80)">TEMP</text>
<text x="37.1" y="86.1">WDI</text>
<text x="67.5" y="84.2">WDO</text>
<text x="27.6" y="100.9">LED_G</text>
<text x="42" y="101.5">LED_R</text>
<text x="73.8" y="103.4">TEMP</text>
<text x="263.1" y="142.1">RF_IN</text>
<text x="130" y="146">BEACON_ON</text>
<text x="235.7" y="146">F_BEA</text>
<text x="289.9" y="144.7">F_RF_IN</text>
</g>
<g font-size="1.4" fill="#0000c2">
<text x="211.5" y="32.9">2.7 V</text>
<text x="225.2" y="33.2">2.7 V</text>
<text x="202.9" y="81.4">3.2 V</text>
</g>
<g font-size="1.4" fill="#008484">
<text x="234.8" y="76.9">1</text>
<text x="234.8" y="82">2</text>
</g>
<g font-size="1.4" fill="#840000">
<text x="23.5" y="117.8" transform="rotate(-90 23.5 117.8)">2</text>
<text x="37.2" y="117.6" transform="rotate(-90 37.2 117.6)">2</text>
<text x="23.5" y="124.1" transform="rotate(-90 23.5 124.1)">1</text>
<text x="37.2" y="124" transform="rotate(-90 37.2 124)">1</text>
</g>
</svg>
